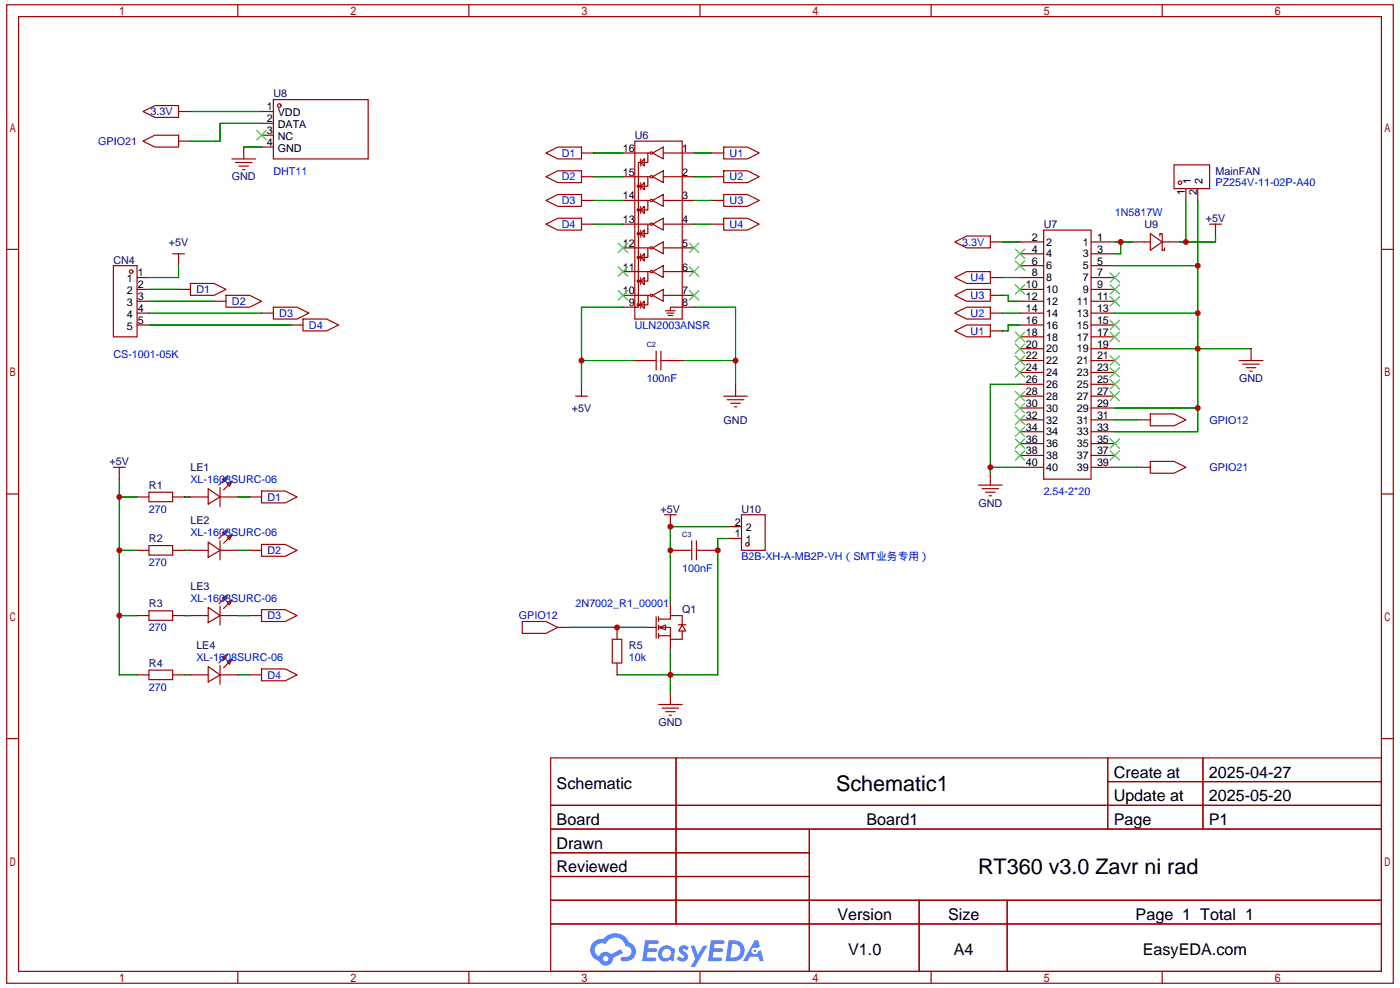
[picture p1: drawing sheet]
<svg xmlns="http://www.w3.org/2000/svg" width="297mm" height="210mm" viewBox="0 0 297 210" stroke-linecap="round" stroke-linejoin="round" font-family="sans-serif">
<g fill="none" stroke="#a10000" stroke-width=".25">
<path d="M1.4 1h294.4v207.5h-294.4zM3.9 3.5h289.3v202.5h-289.3zM50.5 1v2.5M99.5 1v2.5M148.6 1v2.5M197.6 1v2.5M246.7 1v2.5M1.4 52.9h2.5M293.2 52.9h2.6M1.4 104.8h2.5M293.2 104.8h2.6M1.4 156.7h2.5"/>
<path d="M293.2 156.7h2.6M116.9 160.7h176.3v45.3h-176.3zM116.9 170.8h176.3M116.9 175.8h176.3M143.5 160.7v35.3M171.8 175.8v30.2M235.1 160.7v15.1M235.1 165.8h58.1M255.4 160.7v15.1M116.9 180.9h54.9M116.9 190.9h176.3M116.9 185.9h54.9"/>
<path d="M116.9 196h176.3M195.1 190.9v15.1M213.8 190.9v15.1M50.5 206v2.5M99.5 206v2.5M148.6 206v2.5M197.6 206v2.5M246.7 206v2.5"/>
</g>
<g fill="#5487ff">
<path d="M144.4 200.8a1.29 1.29 0 0 1 1.8 .2l-.4 .7a.54 .54 0 0 0-.9-.3l.1 .2a1.27 1.27 0 0 1 .8 2 1.52 1.52 0 0 1-2.2-.3l.5-.6 .8 .5a.31 .31 0 0 0 .4-.3 .31 .31 0 0 0-.3-.3 1.11 1.11 0 0 1-.6-1.8z"/>
<path d="M146.6 200.6h.8l.7 1.9 1.2-1.9h.9l-2.7 4.5h-.9l1-1.7z"/>
<path d="M136.9 199.4h1.7a1.29 1.29 0 0 1 1.2 .2 .39 .39 0 0 1-.4 .6h-1.7l-.1 .9h1.6a.39 .39 0 0 1 .3 .5 .39 .39 0 0 1-.4 .3h-1.6l-.2 1.2h1.3a.45 .45 0 0 1 .5 .1 .45 .45 0 0 1 .2 .5l-.4 .2h-2.6z"/>
<path d="M150.9 199.4h1.6a1.31 1.31 0 0 1 1.3 .2 .39 .39 0 0 1-.4 .6h-1.7l-.2 .9h1.7a.39 .39 0 0 1 .3 .5 .39 .39 0 0 1-.4 .3h-1.7l-.1 1.2h1.3a.45 .45 0 0 1 .5 .1 .45 .45 0 0 1 .1 .5l-.3 .2h-2.6z"/>
<path d="M160.2 199.4h.7l.4 1.4-.6 .3a.75 .75 0 0 0-1.1 .3 .75 .75 0 0 0 .4 1 .75 .75 0 0 0 1-.6l.5-.3 .6 2.4h-.8l-.3-1h-1.8l-.5 1h-1z"/>
<path d="M154.7 199.4l-.7 4.5h1.5a2.25 2.25 0 0 0 2.6-2.3 2.25 2.25 0 0 0-2.7-2.2zM155.4 200.2a1.49 1.49 0 0 1 1.8 1.5 1.49 1.49 0 0 1-1.9 1.4h-.3z"/>
<path d="M140.1 201.2a1.57 1.57 0 0 0-.1 2.2 1.57 1.57 0 0 0 2.2 .1l.8 .4 .3-2.5-.2-.3h-.4a1.58 1.58 0 0 0-2.6 .1zM140.8 201.6a.97 .97 0 0 1 1.6 .4 .97 .97 0 0 1-1 1.2 .93 .93 0 0 1-.9-.6 .93 .93 0 0 1 .3-1z"/>
<path d="M126 199.8a2.34 2.34 0 0 0 1.1 4 1.53 1.53 0 0 0 1.8 1 1.53 1.53 0 0 0 1.2-1.6l2.1-1.1-.4-.8-2.1 1.1a1.56 1.56 0 0 0-2.6 .4 1.48 1.48 0 0 1-.7-2 1.48 1.48 0 0 1 2.2-.5 2.21 2.21 0 0 1 2.2-1.4 2.21 2.21 0 0 1 2 1.8 1.15 1.15 0 0 1 1.2 1 1.15 1.15 0 0 1-1 1.3h-.7a.46 .46 0 0 0-.6 .3 .46 .46 0 0 0 .4 .6 2.15 2.15 0 0 0 2.5-1 2.15 2.15 0 0 0-.3-2.6l-.8-.4a3.2 3.2 0 0 0-5.4-.8l-1.1 .1zM128 203.3a.6 .6 0 0 1 1.2 0 .6 .6 0 0 1-1.2 0z"/>
<circle cx="160.2" cy="201.7" r=".28"/>
</g>
<g fill="none" stroke="#008700" stroke-width=".25">
<path d="M40.4 23.6h15.1M51.7 31.2h3.8M55.5 26.2h-8.8v3.7h-6.3M125.9 32.5h6.3M125.9 37.5h6.3M147.3 32.5h3.8M147.3 37.5h3.8M37.9 56.3v2.6h-6.3M125.9 42.5h6.3M125.9 47.5h6.3M147.3 42.5h3.8M147.3 47.5h3.8"/>
<path d="M212.7 51.3h3.8M212.7 58.9h3.8M236.6 56.3h17.6M236.6 51.3h3.8M237.9 51.3v2.5h-1.3M251.7 42.5v8.8M254.2 42.5v49.1h-17.6M258 50.1v1.2h-7.5M31.6 66.4h23.9M31.6 61.4h6.3M31.6 63.9h13.9M31.6 68.9h30.2"/>
<path d="M123.4 76.5h11.4M132.2 65.2h-8.8v16.3M144.8 76.5h11.3M147.3 65.2h8.8v16.3M212.7 66.4h3.8M212.7 62.6h1.3v1.3h2.5M216.5 68.9h-2.5v1.3h-1.3M236.6 74h29M236.6 66.4h17.6M210.2 99.1h6.3M216.5 81.5h-6.3v18.9M236.6 86.5h17.6"/>
<path d="M236.6 99.1h5.1M236.6 89.1h5.1M25.3 101.6v41.5h3.8M25.3 116.7h3.8M25.3 105.4h3.8M39.2 116.7h1.2M39.2 105.4h1.2M50.5 116.7h2.5M50.5 105.4h2.5M154.9 114.2h-2.5v28.9h-21.4M154.9 111.7h-12.6v16.3M25.3 130.6h3.8"/>
<path d="M39.2 130.6h1.2M50.5 130.6h2.5M120.9 133.1h16.4M142.3 138.1v8.8M39.2 143.1h1.2M50.5 143.1h2.5"/>
</g>
<g fill="none" stroke="#a10000" stroke-width=".25">
<path d="M30.4 23.6l2.5-1.2h5v2.5h-5zM30.4 29.9l2.5-1.2h5v2.5h-5zM37.9 23.6h2.5M37.9 29.9h2.5M49.2 33.7h5.1M50 34.5h3.5M50.7 35.2h2M51.5 36h.5M51.7 31.2v2.5M55.5 23.6h2.5M55.5 26.2h2.5M55.5 28.7h2.5"/>
<path d="M55.5 31.2h2.5M58 21.1h20.2v12.6h-20.2zM115.9 32.5l2.5-1.3h5v2.5h-5zM115.9 37.5l2.5-1.3h5v2.5h-5zM123.4 32.5h2.5M123.4 37.5h2.5M132.2 32.5h5.8M132.2 37.5h5.8M134.8 29.9h10v37.8h-10zM136 34.5l.8-.8v1.5zM136 33.7v1.5M136 38.7v1.5"/>
<path d="M136.8 38.7v1.5l-.8-.7zM137.5 37.5v2h-2M137.5 32.5v2h-2v30.7h-3.3M138.5 37.5l2.3-1.3v2.5zM138.5 32.5l2.3-1.3v2.5zM140.8 32.5h6.5M140.8 37.5h6.5M151.1 32.5h2.5M151.1 37.5h2.5M153.6 31.2h5.1l2.5 1.3-2.5 1.2h-5.1zM153.6 36.2h5.1l2.5 1.3-2.5 1.2h-5.1zM249.2 35h7.6v5h-7.6z"/>
<path d="M251.7 40v2.5M254.2 40v2.5M24.1 56.3h5v15.1h-5zM29.1 58.9h2.5M36.6 53.8h2.6M37.9 53.8v2.5M115.9 42.5l2.5-1.2h5v2.5h-5zM115.9 47.5l2.5-1.2h5v2.5h-5zM123.4 47.5h2.5M123.4 42.5h2.5M132.2 47.5h5.8M132.2 42.5h5.8"/>
<path d="M132.2 52.6h5.8M132.2 57.6h5.8M136 43.8v1.5M136 48.8v1.5M136 53.8v1.5M136 58.9v1.5M136.8 58.9v1.5l-.8-.8zM136.8 53.8v1.5l-.8-.7zM136.8 48.8v1.5l-.8-.7zM136.8 43.8v1.5l-.8-.8zM137.5 57.6v2h-2M137.5 52.6v2h-2"/>
<path d="M137.5 47.5v2.1h-2M137.5 42.5v2h-2M138.5 57.6l2.3-1.3v2.6zM138.5 52.6l2.3-1.3v2.5zM138.5 47.5l2.3-1.2v2.5zM138.5 42.5l2.3-1.2v2.5zM140.8 47.5h6.5M140.8 42.5h6.5M140.8 52.6h6.5M140.8 57.6h6.5M151.1 47.5h2.5M151.1 42.5h2.5"/>
<path d="M153.6 41.3h5.1l2.5 1.2-2.5 1.3h-5.1zM153.6 46.3h5.1l2.5 1.2-2.5 1.3h-5.1zM202.7 51.3l2.5-1.2h5v2.5h-5zM202.7 58.9l2.5-1.3h5v2.5h-5zM210.2 58.9h2.5M210.2 51.3h2.5M216.5 58.9h5M216.5 56.3h5M216.5 53.8h5M216.5 51.3h5M221.5 48.8h10.1v52.8h-10.1zM231.6 58.9h5"/>
<path d="M231.6 56.3h5M231.6 53.8h5M231.6 51.3h5M240.4 51.3h3.8M244.2 49.6l2.5 1.7-2.5 1.8zM246.2 50.1v-.5h.5v3.5h.5v-.5M246.7 51.3h3.8M256.8 47.5h2.5M258 47.5v2.6M29.1 68.9h2.5M29.1 66.4h2.5M29.1 63.9h2.5"/>
<path d="M29.1 61.4h2.5M37.9 61.4h2.5M40.4 60.1h5.1l2.5 1.3-2.5 1.2h-5.1zM45.5 63.9h2.5M48 62.6h5l2.5 1.3-2.5 1.3h-5zM55.5 66.4h2.5M58 65.2h5.1l2.5 1.2-2.5 1.3h-5.1zM61.8 68.9h2.5M64.3 67.7h5l2.6 1.2-2.6 1.3h-5zM132.2 62.6h5.8M134.8 76.5h4.5M136 63.9v1.5"/>
<path d="M136.8 63.9v1.5l-.8-.7zM137.5 62.6v2.1h-2M138.5 62.6l2.3-1.2v2.5zM139.3 74.5v4M140.3 76.5h4.5M140.3 74.5v4M140.8 62.6h6.5M141.3 65.9h2M141.5 66.4h1.6M141.8 66.9h1M147.3 65.2h-5v.7M202.7 62.6l2.5-1.2h5v2.5h-5z"/>
<path d="M202.7 66.4l2.5-1.2h5v2.5h-5zM202.7 70.2l2.5-1.3h5v2.5h-5zM210.2 66.4h2.5M210.2 62.6h2.5M210.2 70.2h2.5M216.5 79h5M216.5 76.5h5M216.5 74h5M216.5 71.4h5M216.5 68.9h5M216.5 66.4h5M216.5 63.9h5"/>
<path d="M216.5 61.4h5M231.6 79h5M231.6 76.5h5M231.6 74h5M231.6 71.4h5M231.6 68.9h5M231.6 66.4h5M231.6 63.9h5M231.6 61.4h5M263.1 76.5h5M263.8 77.2h3.5M264.6 78h2"/>
<path d="M265.3 78.7h.5M265.6 74v2.5M24.1 99.1h2.5M25.3 99.1v2.5M122.2 84h2.5M123.4 81.5v2.5M153.6 84h5.1M154.4 84.8h3.5M155.1 85.5h2M155.9 86.3h.5M156.1 81.5v2.5M216.5 84h5"/>
<path d="M216.5 99.1h5M216.5 96.6h5M216.5 94.1h5M216.5 91.6h5M216.5 89.1h5M216.5 86.5h5M216.5 81.5h5M231.6 84h5M231.6 99.1h5M231.6 96.6h5M231.6 94.1h5M231.6 91.6h5"/>
<path d="M231.6 89.1h5M231.6 86.5h5M231.6 81.5h5M241.7 99.1h2.5M241.7 89.1h2.5M244.2 97.9h5l2.5 1.2-2.5 1.3h-5zM244.2 87.8h5l2.5 1.3-2.5 1.2h-5zM29.1 116.7h2.5M29.1 105.4h2.5M31.6 115.7h5v2h-5zM31.6 104.4h5v2h-5zM36.6 116.7h2.6"/>
<path d="M36.6 105.4h2.6M40.4 116.7h3.8M40.4 105.4h3.8M44.2 115l2.5 1.7-2.5 1.5zM44.2 103.6l2.5 1.8-2.5 1.5zM46.7 116.7h3.8M46.7 105.4h3.8M46.7 103.4v4M46.7 114.7v4M47.2 113l1-.6-.5 1.1zM47.2 101.6l1-.5-.5 1zM48.2 114l1-.5-.5 1z"/>
<path d="M48.2 102.6l1-.5-.5 1zM48.2 112.4l-1.7 1.8M48.2 101.1l-1.7 1.8M49.2 113.5l-1.7 1.7M49.2 102.1l-1.7 1.8M53 116.7h2.5M53 105.4h2.5M55.5 115.5h5l2.6 1.2-2.6 1.3h-5zM55.5 104.1h5l2.6 1.3-2.6 1.3h-5zM141 109.2h2.6M142.3 116.7h4.5M142.3 109.2v2.5"/>
<path d="M146.8 114.7v4M147.8 116.7h4.6M147.8 114.7v4M154.9 114.2h2.5M154.9 111.7h2.5M157.4 109.2h5v7.5h-5zM207.7 102.9h5M208.5 103.6h3.5M209.2 104.4h2M210 105.2h.5M210.2 100.4v2.5M29.1 130.6h2.5"/>
<path d="M31.6 129.6h5v2h-5zM36.6 130.6h2.6M40.4 130.6h3.8M44.2 128.8l2.5 1.8-2.5 1.5zM46.7 130.6h3.8M46.7 128.5v4.1M47.2 126.8l1-.5-.5 1zM47.2 139.4l1-.5-.5 1zM48.2 127.8l1-.5-.5 1zM48.2 126.3l-1.7 1.7M48.2 138.9l-1.7 1.7M49.2 127.3l-1.7 1.8"/>
<path d="M49.2 139.9l-1.7 1.7M53 130.6h2.5M55.5 129.3h5l2.6 1.3-2.6 1.2h-5zM110.9 131.8h5l2.5 1.3-2.5 1.2h-5zM118.4 133.1h2.5M130 135.6h2v5h-2zM131 133.1v2.5M137.3 133.1h2M139.3 130.8v4.5M139.8 133.1h2.5v2.5h2.5v-1.8M139.8 131.3h2.5v-.7h2.5v2M139.8 133.1l1.5-.5v1z"/>
<path d="M139.8 130.8v1M139.8 132.6v1M139.8 134.3v1M139.8 134.8h2.5M142.3 128v2.6M142.3 135.6v2.5M144 132.5h1.6M144.8 132.6l.8 1.2h-1.5zM29.1 143.1h2.5M31.6 142.1h5v2h-5zM36.6 143.1h2.6M40.4 143.1h3.8"/>
<path d="M44.2 141.4l2.5 1.7-2.5 1.5zM46.7 143.1h3.8M46.7 141.1v4.1M48.2 140.4l1-.5-.5 1zM53 143.1h2.5M55.5 141.9h5l2.6 1.2-2.6 1.3h-5zM131 140.6v2.5M139.8 149.4h5M140.5 150.2h3.6M141.3 150.9h2M142 151.7h.6M142.3 146.9v2.5"/>
<circle cx="59.3" cy="22.4" r=".38"/>
<circle cx="135.5" cy="39.5" r=".25"/>
<circle cx="138.3" cy="37.5" r=".25"/>
<circle cx="138.3" cy="32.5" r=".25"/>
<circle cx="250.5" cy="38.7" r=".38"/>
<circle cx="27.8" cy="57.6" r=".38"/>
<circle cx="135.5" cy="54.6" r=".25"/>
<circle cx="135.5" cy="49.6" r=".25"/>
<circle cx="135.5" cy="44.5" r=".25"/>
<circle cx="135.5" cy="59.6" r=".25"/>
<circle cx="138.3" cy="47.5" r=".25"/>
<circle cx="138.3" cy="52.6" r=".25"/>
<circle cx="138.3" cy="42.5" r=".25"/>
<circle cx="138.3" cy="57.6" r=".25"/>
<circle cx="135.5" cy="64.7" r=".25"/>
<circle cx="138.3" cy="62.6" r=".25"/>
<circle cx="158.7" cy="115.5" r=".38"/>
</g>
<g fill="none" stroke="#3c3" stroke-width=".25">
<path d="M54.5 27.7l2 2M56.5 27.7l-2 2M131.2 51.6l2 2M131.2 56.6l2 2M133.2 51.6l-2 2M133.2 56.6l-2 2M146.3 56.6l2 2M146.3 51.6l2 2M148.3 56.6l-2 2M148.3 51.6l-2 2M215.5 55.3l2 2.1M215.5 52.8l2 2"/>
<path d="M217.5 55.3l-2 2.1M217.5 52.8l-2 2M235.6 57.9l2 2M237.6 57.9l-2 2M131.2 61.6l2 2M133.2 61.6l-2 2M146.3 61.6l2 2M148.3 61.6l-2 2M215.5 75.5l2 2M215.5 78l2 2M215.5 73l2 2M215.5 70.4l2 2"/>
<path d="M215.5 60.4l2 2M217.5 78l-2 2M217.5 75.5l-2 2M217.5 73l-2 2M217.5 70.4l-2 2M217.5 60.4l-2 2M235.6 78l2 2M235.6 75.5l2 2M235.6 70.4l2 2M235.6 67.9l2 2M235.6 62.9l2 2M235.6 60.4l2 2"/>
<path d="M237.6 75.5l-2 2M237.6 70.4l-2 2M237.6 67.9l-2 2M237.6 62.9l-2 2M237.6 78l-2 2M237.6 60.4l-2 2M215.5 95.6l2 2M215.5 93.1l2 2M215.5 90.6l2 2M215.5 88l2 2.1M215.5 85.5l2 2M215.5 83l2 2"/>
<path d="M217.5 95.6l-2 2M217.5 93.1l-2 2M217.5 90.6l-2 2M217.5 88l-2 2.1M217.5 85.5l-2 2M217.5 83l-2 2M235.6 95.6l2 2M235.6 93.1l2 2M235.6 83l2 2M235.6 80.5l2 2M237.6 95.6l-2 2M237.6 93.1l-2 2"/>
<path d="M237.6 83l-2 2M237.6 80.5l-2 2"/>
</g>
<g fill="#c00">
<circle cx="156.1" cy="76.5" r=".63"/>
<circle cx="254.2" cy="56.3" r=".63"/>
<circle cx="254.2" cy="66.4" r=".63"/>
<circle cx="254.2" cy="74" r=".63"/>
<circle cx="254.2" cy="86.5" r=".63"/>
<circle cx="25.3" cy="130.6" r=".63"/>
<circle cx="25.3" cy="116.7" r=".63"/>
<circle cx="25.3" cy="105.4" r=".63"/>
<circle cx="210.2" cy="99.1" r=".63"/>
<circle cx="123.4" cy="76.5" r=".63"/>
<circle cx="237.9" cy="51.3" r=".63"/>
<circle cx="251.7" cy="51.3" r=".63"/>
<circle cx="142.3" cy="143.1" r=".63"/>
<circle cx="152.4" cy="116.7" r=".63"/>
<circle cx="142.3" cy="116.7" r=".63"/>
<circle cx="142.3" cy="111.7" r=".63"/>
<circle cx="131" cy="133.1" r=".63"/>
</g>
<g font-size="4.6">
<text x="177.5" y="167.8">Schematic1</text>
<text x="207.6" y="185.4">RT360 v3.0 Zavr ni rad</text>
</g>
<g font-size="3.4">
<text x="118.2" y="167.4">Schematic</text>
<text x="236.4" y="164.9">Create at</text>
<text x="256.6" y="164.9">2025-04-27</text>
<text x="236.4" y="170">Update at</text>
<text x="256.6" y="170">2025-05-20</text>
<text x="118.2" y="175">Board</text>
<text x="183.9" y="175">Board1</text>
<text x="236.4" y="175">Page</text>
<text x="256.6" y="175">P1</text>
<text x="118.2" y="180">Drawn</text>
<text x="118.2" y="185">Reviewed</text>
<text x="177.8" y="195.1">Version</text>
<text x="201.2" y="195.1">Size</text>
<text x="241.1" y="195.1">Page 1 Total 1</text>
<text x="180" y="202.7">V1.0</text>
<text x="202.5" y="202.7">A4</text>
<text x="242.6" y="202.7">EasyEDA.com</text>
</g>
<g font-size="2.3">
<text x="56.6" y="23.4">1</text>
<text x="56.6" y="25.9">2</text>
<text x="56.6" y="28.5">3</text>
<text x="59" y="24.7">VDD</text>
<text x="59" y="27.2">DATA</text>
<text x="59" y="29.7">NC</text>
<text x="56.6" y="31">4</text>
<text x="59" y="32.2">GND</text>
<text x="132.2" y="32.2">16</text>
<text x="144.8" y="32.2">1</text>
<text x="132.2" y="37.3">15</text>
<text x="144.8" y="37.3">2</text>
<text x="251.5" y="41.4" transform="rotate(-90 251.5 41.4)">1</text>
<text x="252.8" y="39.1" transform="rotate(-90 252.8 39.1)">1</text>
<text x="254" y="41.4" transform="rotate(-90 254 41.4)">2</text>
<text x="255.3" y="39.1" transform="rotate(-90 255.3 39.1)">2</text>
<text x="132.2" y="42.3">14</text>
<text x="132.2" y="47.3">13</text>
<text x="144.8" y="47.3">4</text>
<text x="144.8" y="42.3">3</text>
<text x="132.2" y="52.3">12</text>
<text x="144.8" y="52.3">5</text>
<text x="219" y="53.6">4</text>
<text x="219" y="51.1">2</text>
<text x="222" y="52.1">2</text>
<text x="229.8" y="52.1">1</text>
<text x="232.9" y="53.6">3</text>
<text x="232.9" y="51.1">1</text>
<text x="26.9" y="59.9">1</text>
<text x="29.2" y="58.6">1</text>
<text x="132.2" y="57.4">11</text>
<text x="144.8" y="57.4">6</text>
<text x="219" y="58.6">8</text>
<text x="219" y="56.1">6</text>
<text x="222" y="59.6">8</text>
<text x="222" y="57.1">6</text>
<text x="222" y="54.6">4</text>
<text x="229.8" y="59.6">7</text>
<text x="229.8" y="57.1">5</text>
<text x="229.8" y="54.6">3</text>
<text x="232.9" y="58.6">7</text>
<text x="232.9" y="56.1">5</text>
<text x="26.9" y="62.4">2</text>
<text x="26.9" y="64.9">3</text>
<text x="29.2" y="61.2">2</text>
<text x="29.2" y="63.7">3</text>
<text x="132.2" y="62.4">10</text>
<text x="133.5" y="64.9">9</text>
<text x="144.8" y="64.9">8</text>
<text x="144.8" y="62.4">7</text>
<text x="217.7" y="63.7">12</text>
<text x="217.7" y="61.2">10</text>
<text x="222" y="64.7">12</text>
<text x="222" y="62.2">10</text>
<text x="228.6" y="64.7">11</text>
<text x="229.8" y="62.2">9</text>
<text x="232.9" y="63.7">11</text>
<text x="232.9" y="61.2">9</text>
<text x="26.9" y="67.4">4</text>
<text x="26.9" y="70">5</text>
<text x="29.2" y="66.2">4</text>
<text x="29.2" y="68.7">5</text>
<text x="217.7" y="71.2">18</text>
<text x="217.7" y="68.7">16</text>
<text x="217.7" y="66.2">14</text>
<text x="222" y="69.7">16</text>
<text x="222" y="67.2">14</text>
<text x="228.6" y="69.7">15</text>
<text x="228.6" y="67.2">13</text>
<text x="232.9" y="71.2">17</text>
<text x="232.9" y="68.7">15</text>
<text x="232.9" y="66.2">13</text>
<text x="217.7" y="76.2">22</text>
<text x="217.7" y="73.7">20</text>
<text x="222" y="77.3">22</text>
<text x="222" y="74.7">20</text>
<text x="222" y="72.2">18</text>
<text x="228.6" y="77.3">21</text>
<text x="228.6" y="74.7">19</text>
<text x="228.6" y="72.2">17</text>
<text x="232.9" y="76.2">21</text>
<text x="232.9" y="73.7">19</text>
<text x="217.7" y="83.8">28</text>
<text x="217.7" y="81.3">26</text>
<text x="217.7" y="78.8">24</text>
<text x="222" y="82.3">26</text>
<text x="222" y="79.8">24</text>
<text x="228.6" y="82.3">25</text>
<text x="228.6" y="79.8">23</text>
<text x="232.9" y="83.8">27</text>
<text x="232.9" y="81.3">25</text>
<text x="232.9" y="78.8">23</text>
<text x="217.7" y="88.8">32</text>
<text x="217.7" y="86.3">30</text>
<text x="222" y="89.8">32</text>
<text x="222" y="87.3">30</text>
<text x="222" y="84.8">28</text>
<text x="228.6" y="89.8">31</text>
<text x="228.6" y="87.3">29</text>
<text x="228.6" y="84.8">27</text>
<text x="232.9" y="88.8">31</text>
<text x="232.9" y="86.3">29</text>
<text x="217.7" y="93.9">36</text>
<text x="217.7" y="91.3">34</text>
<text x="222" y="94.9">36</text>
<text x="222" y="92.3">34</text>
<text x="228.6" y="94.9">35</text>
<text x="228.6" y="92.3">33</text>
<text x="232.9" y="93.9">35</text>
<text x="232.9" y="91.3">33</text>
<text x="217.7" y="98.9">40</text>
<text x="217.7" y="96.4">38</text>
<text x="222" y="99.9">40</text>
<text x="222" y="97.4">38</text>
<text x="228.6" y="99.9">39</text>
<text x="228.6" y="97.4">37</text>
<text x="232.9" y="98.9">39</text>
<text x="232.9" y="96.4">37</text>
<text x="156" y="114">1</text>
<text x="156" y="111.5">2</text>
<text x="158.3" y="112.7">2</text>
<text x="158.3" y="115.2">1</text>
</g>
<g font-size="2.3" fill="#000080">
<text x="58" y="20.7">U8</text>
<text x="134.8" y="29.5">U6</text>
<text x="49.2" y="38.3">GND</text>
<text x="258" y="37">MainFAN</text>
<text x="256" y="47.1">+5V</text>
<text x="35.8" y="52.1">+5V</text>
<text x="221.5" y="48.3">U7</text>
<text x="242.9" y="48.3">U9</text>
<text x="24.1" y="55.9">CN4</text>
<text x="263" y="81">GND</text>
<text x="121.4" y="87.3">+5V</text>
<text x="153.6" y="89.9">GND</text>
<text x="23.3" y="98.7">+5V</text>
<text x="40.4" y="99.9">LE1</text>
<text x="31.6" y="103.7">R1</text>
<text x="207.7" y="107.5">GND</text>
<text x="40.4" y="111.2">LE2</text>
<text x="140.2" y="108.7">+5V</text>
<text x="157.4" y="108.7">U10</text>
<text x="31.6" y="115">R2</text>
<text x="40.4" y="125.1">LE3</text>
<text x="31.6" y="128.8">R3</text>
<text x="144.8" y="130.1">Q1</text>
<text x="41.7" y="137.6">LE4</text>
<text x="133.5" y="137.6">R5</text>
<text x="31.6" y="141.4">R4</text>
<text x="139.8" y="154">GND</text>
</g>
<g font-size="2.3" fill="#00f">
<text x="31.9" y="24.4">3.3V</text>
<text x="20.8" y="30.7">GPIO21</text>
<text x="119.3" y="33.3">D1</text>
<text x="154.9" y="33.3">U1</text>
<text x="58" y="37">DHT11</text>
<text x="119.3" y="38.3">D2</text>
<text x="154.9" y="38.3">U2</text>
<text x="258" y="39.5">PZ254V-11-02P-A40</text>
<text x="119.3" y="43.3">D3</text>
<text x="154.9" y="43.3">U3</text>
<text x="236.6" y="45.8">1N5817W</text>
<text x="119.3" y="48.3">D4</text>
<text x="154.9" y="48.3">U4</text>
<text x="204.3" y="52.1">3.3V</text>
<text x="206" y="59.7">U4</text>
<text x="41.7" y="62.2">D1</text>
<text x="49.2" y="64.7">D2</text>
<text x="206" y="63.4">U3</text>
<text x="59.3" y="67.2">D3</text>
<text x="65.6" y="69.7">D4</text>
<text x="134.8" y="69.7">ULN2003ANSR</text>
<text x="206" y="67.2">U2</text>
<text x="206" y="71">U1</text>
<text x="24.1" y="76">CS-1001-05K</text>
<text x="137.3" y="81">100nF</text>
<text x="256.8" y="89.9">GPIO12</text>
<text x="256.8" y="99.9">GPIO21</text>
<text x="40.4" y="102.4">XL-1608SURC-06</text>
<text x="56.8" y="106.2">D1</text>
<text x="221.5" y="104.9">2.54-2*20</text>
<text x="31.6" y="108.7">270</text>
<text x="40.4" y="113.8">XL-1608SURC-06</text>
<text x="56.8" y="117.5">D2</text>
<text x="157.4" y="118.8">B2B-XH-A-MB2P-VH（SMT业务专用）</text>
<text x="31.6" y="120">270</text>
<text x="144.8" y="121.3">100nF</text>
<text x="40.4" y="127.6">XL-1608SURC-06</text>
<text x="56.8" y="131.4">D3</text>
<text x="110.1" y="131.4">GPIO12</text>
<text x="122.2" y="128.8">2N7002_R1_00001</text>
<text x="31.6" y="133.9">270</text>
<text x="41.7" y="140.2">XL-1608SURC-06</text>
<text x="56.8" y="143.9">D4</text>
<text x="133.5" y="140.2">10k</text>
<text x="31.6" y="146.5">270</text>
</g>
<g font-size="1.5" fill="#000080">
<text x="137.3" y="73.7">C2</text>
<text x="144.8" y="113.9">C3</text>
</g>
</svg>
